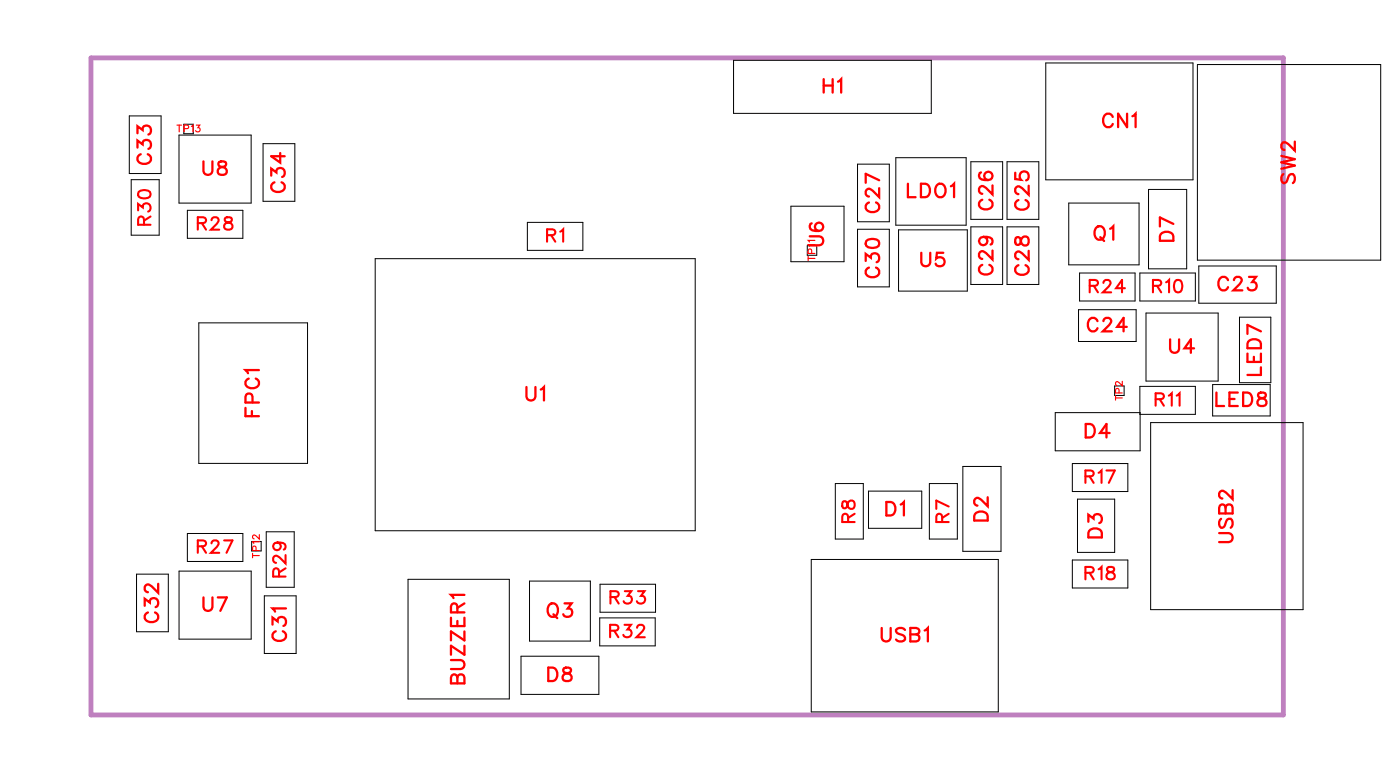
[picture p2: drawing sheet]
<svg xmlns="http://www.w3.org/2000/svg" width="74mm" height="40mm" viewBox="0 0 74 40" stroke-linecap="round" stroke-linejoin="round" font-family="sans-serif">
<path d="M4.8 3h62.8v34.6h-62.8z" fill="none" stroke="#bf80bf" stroke-width=".25"/>
<g fill="none" stroke="#000" stroke-width=".05">
<path d="M6.8 6.1h1.7v3h-1.7zM6.9 9.5h1.5v2.9h-1.5zM9.4 7.1h3.8v3.6h-3.8zM9.7 6.5h.5v.5h-.5zM9.9 11.1h2.9v1.4h-2.9zM10.5 17h5.7v7.4h-5.7zM13.9 7.6h1.6v3h-1.6zM19.8 13.6h16.8v14.3h-16.8zM27.8 11.7h2.9v1.5h-2.9zM38.6 3.2h10.4v2.8h-10.4zM41.7 10.9h2.8v2.9h-2.8zM42.5 12.9h.5v.5h-.5z"/>
<path d="M45.2 8.6h1.6v3.1h-1.6zM45.2 12.1h1.6v3h-1.6zM47.2 8.3h3.7v3.6h-3.7zM47.3 12.1h3.6v3.2h-3.6zM51.1 8.5h1.7v3.1h-1.7zM51.1 11.9h1.7v3.1h-1.7zM53 8.5h1.7v3.1h-1.7zM53 11.9h1.7v3.1h-1.7zM55.1 3.3h7.7v6.2h-7.7zM56.3 10.7h3.7v3.2h-3.7zM56.8 16.3h3v1.7h-3zM56.9 14.4h2.9v1.5h-2.9z"/>
<path d="M60 14.4h3v1.5h-3zM60.4 16.5h3.8v3.6h-3.8zM60.5 10h2v4.2h-2zM63.1 3.4h9.6v10.3h-9.6zM63.1 14h4.1v2h-4.1zM65.3 16.7h1.6v3.5h-1.6zM7.2 30.2h1.7v3.1h-1.7zM9.4 30.1h3.8v3.6h-3.8zM9.9 28.1h2.9v1.5h-2.9zM13.3 28.5h.5v.5h-.5zM13.9 31.4h1.7v3h-1.7zM14 28h1.5v2.9h-1.5z"/>
<path d="M21.5 30.5h5.3v6.3h-5.3zM27.4 34.6h4.1v2h-4.1zM27.9 30.6h3.2v3.2h-3.2zM31.6 32.5h2.9v1.5h-2.9zM31.6 30.8h2.9v1.4h-2.9zM42.7 29.5h9.9v8h-9.9zM44 25.5h1.5v2.9h-1.5zM45.7 25.9h2.8v1.9h-2.8zM48.9 25.5h1.5v2.9h-1.5zM50.7 24.6h2v4.4h-2zM55.6 21.7h4.4v2h-4.4zM56.5 24.4h2.9v1.5h-2.9z"/>
<path d="M56.5 29.5h2.9v1.5h-2.9zM56.7 26.3h2v2.8h-2zM58.7 20.3h.5v.5h-.5zM60 20.3h3v1.5h-3zM60.6 22.3h8v9.8h-8zM63.9 20.3h3v1.6h-3z"/>
</g>
<g fill="none" stroke="#f00" stroke-width=".12">
<path d="M7.2 7.8v-.4l.3 .2a.24 .24 0 0 1 .4-.2 .24 .24 0 0 1-.1 .4M7.2 7v-.4l.3 .2a.24 .24 0 0 1 .4-.1 .24 .24 0 0 1-.1 .4M7.4 8.1a.26 .26 0 0 0-.2 .3 .26 .26 0 0 0 .3 .2h.2a.26 .26 0 0 0 .3-.2 .26 .26 0 0 0-.2-.3M10.7 8.5v.5l.2 .2 .3-.1v-.6M11.5 8.5v.2l.3 .1 .1 .2a.24 .24 0 0 1-.2 .2 .24 .24 0 0 1-.2-.2l.4-.3v-.2zM13.1 19.9a.26 .26 0 0 0-.2 .3 .26 .26 0 0 0 .3 .2h.2a.26 .26 0 0 0 .2-.2 .26 .26 0 0 0-.1-.3M13.6 19.5h-.7l.2 .2M14.3 9.3v-.4l.3 .2a.24 .24 0 0 1 .3-.2 .24 .24 0 0 1 0 .4M14.5 9.6a.26 .26 0 0 0-.2 .3 .26 .26 0 0 0 .3 .2h.1a.26 .26 0 0 0 .3-.2 .26 .26 0 0 0-.2-.3M14.8 8.1v.5l-.5-.4h.7M42.6 12.4h.6l.2 .2-.1 .3h-.7M42.7 11.8a.35 .35 0 0 0 .2 .4 .35 .35 0 0 0 .5-.2 .22 .22 0 0 0-.2-.3 .22 .22 0 0 0-.3 .2 .22 .22 0 0 0 .2 .3"/>
<path d="M43.4 4.2v.7M43.4 4.5h.5M43.9 4.2v.7M44.1 4.3l.2-.1v.7M45.6 13.7v-.3l.3 .2a.24 .24 0 0 1 .3-.2 .24 .24 0 0 1 0 .4M45.6 12.7l.3-.1a.3 .3 0 0 1 .4 .3 .38 .38 0 0 1-.4 .2 .38 .38 0 0 1-.3-.3zM45.8 10.7a.26 .26 0 0 0-.2 .3 .26 .26 0 0 0 .3 .2h.1a.26 .26 0 0 0 .3-.2 .26 .26 0 0 0-.2-.3M45.8 14.1a.26 .26 0 0 0-.2 .3 .26 .26 0 0 0 .3 .2h.1a.26 .26 0 0 0 .3-.2 .26 .26 0 0 0-.2-.3M46.3 9.9v.5l-.3-.4-.3-.1-.1 .2v.1l.2 .1M46.3 9.5l-.7-.3v.4M47.8 9.7v.7h.4M48.5 9.7h.2a.38 .38 0 0 1 .3 .3 .38 .38 0 0 1-.3 .4h-.2z"/>
<path d="M48.5 13.3v.5l.2 .2 .3-.1v-.6M49.4 9.7a.33 .33 0 0 1 .4 .3 .33 .33 0 0 1-.4 .4l-.1-.3zM49.7 13.3h-.4v.3a.25 .25 0 0 1 .4 0 .25 .25 0 0 1-.1 .4 .25 .25 0 0 1-.3-.1M50.1 9.8l.1-.1v.7M51.7 9.1h-.1a.35 .35 0 0 0 .3 .4 .35 .35 0 0 0 .4-.2 .22 .22 0 0 0-.2-.3 .22 .22 0 0 0-.3 .2 .22 .22 0 0 0 .2 .3M51.7 10.5a.26 .26 0 0 0-.1 .3 .26 .26 0 0 0 .2 .2h.2a.26 .26 0 0 0 .3-.2 .26 .26 0 0 0-.2-.3M51.7 13.9a.26 .26 0 0 0-.1 .3 .26 .26 0 0 0 .2 .3h.2a.26 .26 0 0 0 .3-.3 .26 .26 0 0 0-.2-.3M51.8 12.5a.22 .22 0 0 1 .2 .3 .22 .22 0 0 1-.4 .1 .22 .22 0 0 1 .1-.4h.1a.34 .34 0 0 1 .5 .2l-.1 .2M52.3 9.8v.4l-.4-.3-.2-.1-.1 .1v.2l.1 .1M52.3 13.2v.5l-.4-.4-.2-.1-.1 .2v.1l.1 .1M53.5 9.1v.3l.3 .1a.25 .25 0 0 1 0-.4 .25 .25 0 0 1 .3 0 .25 .25 0 0 1-.1 .4M53.5 12.5v.4h.1l.3-.4a.24 .24 0 0 1 .3 .2 .24 .24 0 0 1-.3 .2l-.1-.1-.1-.3z"/>
<path d="M53.6 10.5a.26 .26 0 0 0-.1 .3 .26 .26 0 0 0 .2 .2h.2a.26 .26 0 0 0 .3-.2 .26 .26 0 0 0-.2-.3M53.6 14a.26 .26 0 0 0-.1 .3 .26 .26 0 0 0 .2 .2h.2a.26 .26 0 0 0 .3-.2 .26 .26 0 0 0-.2-.3M54.2 9.8v.5l-.4-.4-.2-.1-.1 .1v.2l.1 .1M54.2 13.2v.5l-.4-.4-.2-.1-.1 .2v.1l.1 .1M57.7 12l.1-.1a.33 .33 0 0 1 .4 .4 .33 .33 0 0 1-.4 .3l-.2-.2zM57.8 16.9a.26 .26 0 0 0-.3-.2 .26 .26 0 0 0-.2 .3v.2a.26 .26 0 0 0 .2 .3 .26 .26 0 0 0 .3-.2M57.9 12.5l.3 .2M58.1 16.9l.2-.2h.1l.1 .2-.1 .2-.3 .3h.5M58.5 12l.1-.1v.7M58.6 6.2a.26 .26 0 0 0-.3-.2 .26 .26 0 0 0-.2 .3v.1a.26 .26 0 0 0 .2 .3 .26 .26 0 0 0 .3-.2M59.3 17.2h-.5l.4-.5v.7M59.4 6v.7l-.5-.7v.7"/>
<path d="M59.6 6.1l.2-.1v.7M61.2 12.3l.2-.1 .3 .1 .1 .4h-.7zM61.6 17.9v.5l.2 .2 .3-.1v-.6M61.8 11.8l-.7-.3v.4M62.9 18.3h-.5l.3-.4v.7M64.7 14.8a.26 .26 0 0 0-.3-.2 .26 .26 0 0 0-.2 .3v.1a.26 .26 0 0 0 .2 .3 .26 .26 0 0 0 .3-.2M65 14.8l.1-.2h.2l.1 .1-.1 .3-.3 .3h.4M65.7 18.6v.5h.7v-.5M65.8 14.6h.4l-.3 .3a.24 .24 0 0 1 .2 .3 .24 .24 0 0 1-.4 0M65.8 17.9h.2h.3l.1 .4h-.7zM66 18.8v.3M66.4 19.3v.4h-.7"/>
<path d="M66.4 17.4l-.7-.3v.5M67.5 8.2l.7 .2-.7 .1 .7 .2-.7 .2M67.6 9.2l-.1 .1 .1 .3h.2l.2-.4h.1l.1 .1-.1 .3M68.2 7.5v.4l-.3-.3-.3-.1-.1 .1v.2l.2 .1M7.6 31.9v-.4l.3 .2a.24 .24 0 0 1 .4-.1 .24 .24 0 0 1-.1 .4M7.8 32.3a.26 .26 0 0 0-.2 .2 .26 .26 0 0 0 .3 .3h.2a.26 .26 0 0 0 .2-.3 .26 .26 0 0 0-.1-.2M8.3 30.7v.5l-.3-.3-.2-.1-.2 .1v.1l.2 .2M10.7 31.5v.5l.2 .2 .3-.1v-.6M11.5 31.5h.4l-.3 .7M12.9 21.5v.4h.7M13.3 21.6v.3M13.3 21.2v-.4h-.3l-.1 .4h.7"/>
<path d="M14.4 32.9v-.4l.2 .2a.24 .24 0 0 1 .4-.2 .25 .25 0 0 1-.1 .5M14.5 33.2a.26 .26 0 0 0-.1 .3 .26 .26 0 0 0 .2 .2h.2a.26 .26 0 0 0 .3-.2 .26 .26 0 0 0-.2-.3M15.1 32h-.7l.1 .2M23.8 34.8h.5l.2 .2-.1 .2h-.6M23.8 32.5v.5h.7v-.5M24.1 35.7l-.1-.2h-.2v.5h.7v-.3l-.2-.2-.2 .1v.4M24.1 32.2v-.4h-.3v.4h.7M24.1 32.7v.3M24.5 31.3h-.7l.1 .2M24.5 34v.5l-.7-.5v.5M24.5 33.3v.4l-.7-.4v.4M24.5 31.8l-.4 .2"/>
<path d="M27.7 20.4v.5l.2 .2 .3-.1v-.6M28.5 20.5l.1-.1v.7M28.9 35.2h.2a.38 .38 0 0 1 .3 .3 .38 .38 0 0 1-.3 .4h-.2zM28.9 31.9l.1-.1a.33 .33 0 0 1 .4 .3 .33 .33 0 0 1-.4 .3l-.2-.2zM29.1 32.3l.2 .3M29.7 35.2v.2l.3 .1 .1 .1a.24 .24 0 0 1-.2 .3 .24 .24 0 0 1-.3-.3l.5-.3-.1-.1zM29.7 31.8h.4l-.2 .2a.24 .24 0 0 1 .2 .4 .24 .24 0 0 1-.4-.1M46.4 33.1v.5l.2 .2 .3-.1v-.6M46.7 26.4h.2a.38 .38 0 0 1 .3 .4 .38 .38 0 0 1-.3 .3h-.2zM47.4 26.6l.2-.2v.7M47.7 33.2l-.2-.1-.3 .1 .1 .1 .4 .3v.1l-.2 .1-.3-.1M47.9 33.4l.5 .1v.1l-.1 .2h-.4v-.7h.5v.2l-.1 .1"/>
<path d="M48.7 33.2l.2-.1v.7M51.4 27l.2-.1 .3 .1 .1 .4h-.7zM52 26.2v.5l-.3-.4-.3-.1-.1 .2v.1l.2 .1M57.2 22.3h.2a.38 .38 0 0 1 .3 .4 .38 .38 0 0 1-.3 .3h-.2zM57.3 27.5v-.4l.3 .2a.24 .24 0 0 1 .4-.2 .24 .24 0 0 1-.1 .4M57.4 27.9l.2-.1 .3 .1 .1 .4h-.7zM58.4 22.8h-.5l.4-.5v.7M64.1 20.7v.7h.4M64.2 28.1h.5l.2 .2-.1 .2h-.6M64.3 27.3l-.1 .2 .1 .3 .2-.1 .2-.4h.1l.1 .2-.1 .3M64.5 26.7v-.1h-.2l-.1 .4h.7v-.3l-.1-.1h-.2l-.1 .4M64.8 21h.2"/>
<path d="M64.9 25.8v.5l-.3-.4-.3-.1-.1 .2v.1l.2 .2M65.2 20.7h-.4v.7h.4M65.5 20.7h.2a.38 .38 0 0 1 .3 .3 .38 .38 0 0 1-.3 .4h-.2zM66.3 20.7v.2l.3 .1 .1 .1a.24 .24 0 0 1-.2 .3 .24 .24 0 0 1-.3-.3l.5-.3-.1-.1z"/>
</g>
<g fill="none" stroke="#f00" stroke-width=".11">
<path d="M7.3 11.1v-.4l.2 .2a.22 .22 0 0 1 .4-.1 .22 .22 0 0 1-.1 .3M7.3 10.1a.32 .32 0 0 1 .4-.1 .32 .32 0 0 1 .2 .4 .32 .32 0 0 1-.4 .1 .32 .32 0 0 1-.2-.4zM7.6 11.8v-.3l-.3-.1v.4h.6M7.9 11.4l-.3 .2M10.4 11.7h.4v-.2l-.4-.1v.7M10.6 11.7l.3 .4M11.1 11.6l.2-.2 .2 .2-.4 .5h.4M11.9 11.5v.2l.3 .2a.22 .22 0 0 1-.2 .2 .22 .22 0 0 1-.2-.2l.4-.3v-.1zM28.8 12.4h.4v-.3h-.4v.6M29 12.4l.2 .3M29.5 12.2l.2-.1v.6M57.4 15.1l.4-.1v-.2l-.4-.1v.7"/>
<path d="M57.6 15.1l.2 .3M58.1 14.9l.1-.2 .3 .2-.4 .5h.4M59.2 15.2h-.4l.3-.5v.7M60.7 15.1l.4-.1v-.2l-.4-.1v.7M60.9 15.1l.3 .3M61.4 14.9l.2-.2v.7M61.9 14.8a.32 .32 0 0 1 .4 .2 .32 .32 0 0 1-.2 .4l-.2-.1-.1-.3zM10.4 28.8l.4-.1v-.2h-.4v.6M10.6 28.8l.3 .3M11.1 28.6l.2-.1 .2 .1-.4 .5h.4M11.8 28.5h.4l-.3 .6M14.6 28.6a.2 .2 0 0 1 .2 .2 .2 .2 0 0 1-.3 .1 .2 .2 0 0 1 0-.3h.1a.31 .31 0 0 1 .4 .2l-.1 .1"/>
<path d="M14.7 30.4v-.4h-.3v.4h.6M15 29.2v.5l-.5-.4-.1 .2 .1 .1M15 29.9l-.3 .2M32.1 33.2h.4v-.2l-.4-.1v.7M32.2 31.4h.3l.1-.2-.4-.1v.7M32.3 33.2l.3 .4M32.4 31.4l.2 .4M32.9 32.9h.3l-.2 .2a.22 .22 0 0 1 .2 .4 .22 .22 0 0 1-.4-.1M32.9 31.1h.3l-.1 .3a.22 .22 0 0 1 .1 .3 .22 .22 0 0 1-.4 0M33.6 33.1l.1-.2 .2 .1-.4 .6h.5M33.6 31.1h.3l-.1 .3a.22 .22 0 0 1 .1 .3 .22 .22 0 0 1-.4 0M44.4 26.4v.3l.1 .1 .3-.4a.22 .22 0 0 1 .2 .2 .22 .22 0 0 1-.2 .2l-.2-.4z"/>
<path d="M44.7 27.5l-.1-.4h-.2v.4h.6M45 27.1l-.3 .2M49.6 27.5v-.4h-.2l-.1 .4h.7M50 27.1l-.4 .2M50 26.7l-.7-.3v.4M57.2 25.1h.3l.1-.3h-.4v.6M57.2 30.2l.3-.1 .1-.2h-.4v.6M57.4 25.1l.2 .3M57.4 30.2l.2 .3M57.9 24.9l.1-.1v.6M57.9 30l.1-.1v.6M58.3 24.8h.4l-.3 .6"/>
<path d="M58.3 29.9v.2l.4 .2a.22 .22 0 0 1-.2 .2 .22 .22 0 0 1-.2-.2l.4-.3-.1-.1zM60.9 21h.3l.1-.2-.4-.1v.7M61.1 21l.2 .4M61.6 20.8l.1-.1v.7M62 20.8l.1-.1v.7"/>
</g>
<g fill="none" stroke="#f00" stroke-width=".06">
<path d="M9.3 6.6h.3M9.4 6.6v.3M9.7 6.8h.2v-.2h-.2v.3M10.1 6.7l.1-.1v.3M10.3 6.6h.2l-.1 .1a.12 .12 0 0 1 .1 .2 .12 .12 0 0 1-.2 0M42.6 13.6h.3M42.6 13.5v.2M42.7 13.3v-.2h-.1v.2h.3M42.9 12.9h-.3v.1M42.9 12.7h-.3M13.3 29.3h.4M13.3 29.1v.3"/>
<path d="M13.5 29v-.2h-.2v.2h.4M13.7 28.5h-.4l.1 .1M13.7 28.2v.2l-.3-.2h-.1l.1 .2M58.8 21h.3M58.8 20.8v.3M58.9 20.7v-.2h-.1v.2h.3M59.1 20.1v.2l-.2-.2-.1 .1v.1"/>
</g>
<g font-size="1.2" fill="#fff">
<text x="43.3" y="5.2">H1</text>
<text x="8.2" y="8.7" transform="rotate(-90 8.2 8.7)">C33</text>
<text x="10.7" y="9.5">U8</text>
<text x="15.3" y="10.2" transform="rotate(-90 15.3 10.2)">C34</text>
<text x="46.6" y="11.2" transform="rotate(-90 46.6 11.2)">C27</text>
<text x="47.8" y="10.7">LDO1</text>
<text x="52.6" y="11.1" transform="rotate(-90 52.6 11.1)">C26</text>
<text x="54.5" y="11.1" transform="rotate(-90 54.5 11.1)">C25</text>
<text x="58" y="7">CN1</text>
<text x="68.5" y="9.7" transform="rotate(-90 68.5 9.7)">SW2</text>
<text x="43.7" y="13" transform="rotate(-90 43.7 13)">U6</text>
<text x="46.6" y="14.7" transform="rotate(-90 46.6 14.7)">C30</text>
<text x="48.5" y="14.3">U5</text>
<text x="52.6" y="14.5" transform="rotate(-90 52.6 14.5)">C29</text>
<text x="54.5" y="14.5" transform="rotate(-90 54.5 14.5)">C28</text>
<text x="57.2" y="17.7">C24</text>
<text x="57.6" y="12.9">Q1</text>
<text x="62.1" y="12.7" transform="rotate(-90 62.1 12.7)">D7</text>
<text x="64.1" y="15.6">C23</text>
<text x="13.9" y="22" transform="rotate(-90 13.9 22)">FPC1</text>
<text x="27.7" y="21.4">U1</text>
<text x="57.1" y="23.3">D4</text>
<text x="61.6" y="18.9">U4</text>
<text x="64" y="21.7">LED8</text>
<text x="66.7" y="19.8" transform="rotate(-90 66.7 19.8)">LED7</text>
<text x="46.6" y="27.4">D1</text>
<text x="52.3" y="27.5" transform="rotate(-90 52.3 27.5)">D2</text>
<text x="58.3" y="28.4" transform="rotate(-90 58.3 28.4)">D3</text>
<text x="65.2" y="28.6" transform="rotate(-90 65.2 28.6)">USB2</text>
<text x="8.6" y="32.8" transform="rotate(-90 8.6 32.8)">C32</text>
<text x="10.7" y="32.5">U7</text>
<text x="15.4" y="33.8" transform="rotate(-90 15.4 33.8)">C31</text>
<text x="28.8" y="32.8">Q3</text>
<text x="46.4" y="34.1">USB1</text>
<text x="24.8" y="36" transform="rotate(-90 24.8 36)">BUZZER1</text>
<text x="28.8" y="36.2">D8</text>
</g>
<g font-size="1.1" fill="#fff">
<text x="8.2" y="11.9" transform="rotate(-90 8.2 11.9)">R30</text>
<text x="10.4" y="12.4">R28</text>
<text x="28.8" y="13">R1</text>
<text x="57.3" y="15.7">R24</text>
<text x="60.7" y="15.7">R10</text>
<text x="60.8" y="21.6">R11</text>
<text x="10.4" y="29.4">R27</text>
<text x="45.3" y="27.5" transform="rotate(-90 45.3 27.5)">R8</text>
<text x="50.2" y="27.5" transform="rotate(-90 50.2 27.5)">R7</text>
<text x="57.1" y="25.7">R17</text>
<text x="15.3" y="30.4" transform="rotate(-90 15.3 30.4)">R29</text>
<text x="32.1" y="33.8">R32</text>
<text x="32.1" y="32.1">R33</text>
<text x="57.1" y="30.8">R18</text>
</g>
<g font-size=".6" fill="#fff">
<text x="9.3" y="7.1">TP13</text>
<text x="43.1" y="13.8" transform="rotate(-90 43.1 13.8)">TP11</text>
<text x="59.3" y="21.1" transform="rotate(-90 59.3 21.1)">TP2</text>
<text x="13.8" y="29.4" transform="rotate(-90 13.8 29.4)">TP12</text>
</g>
</svg>
